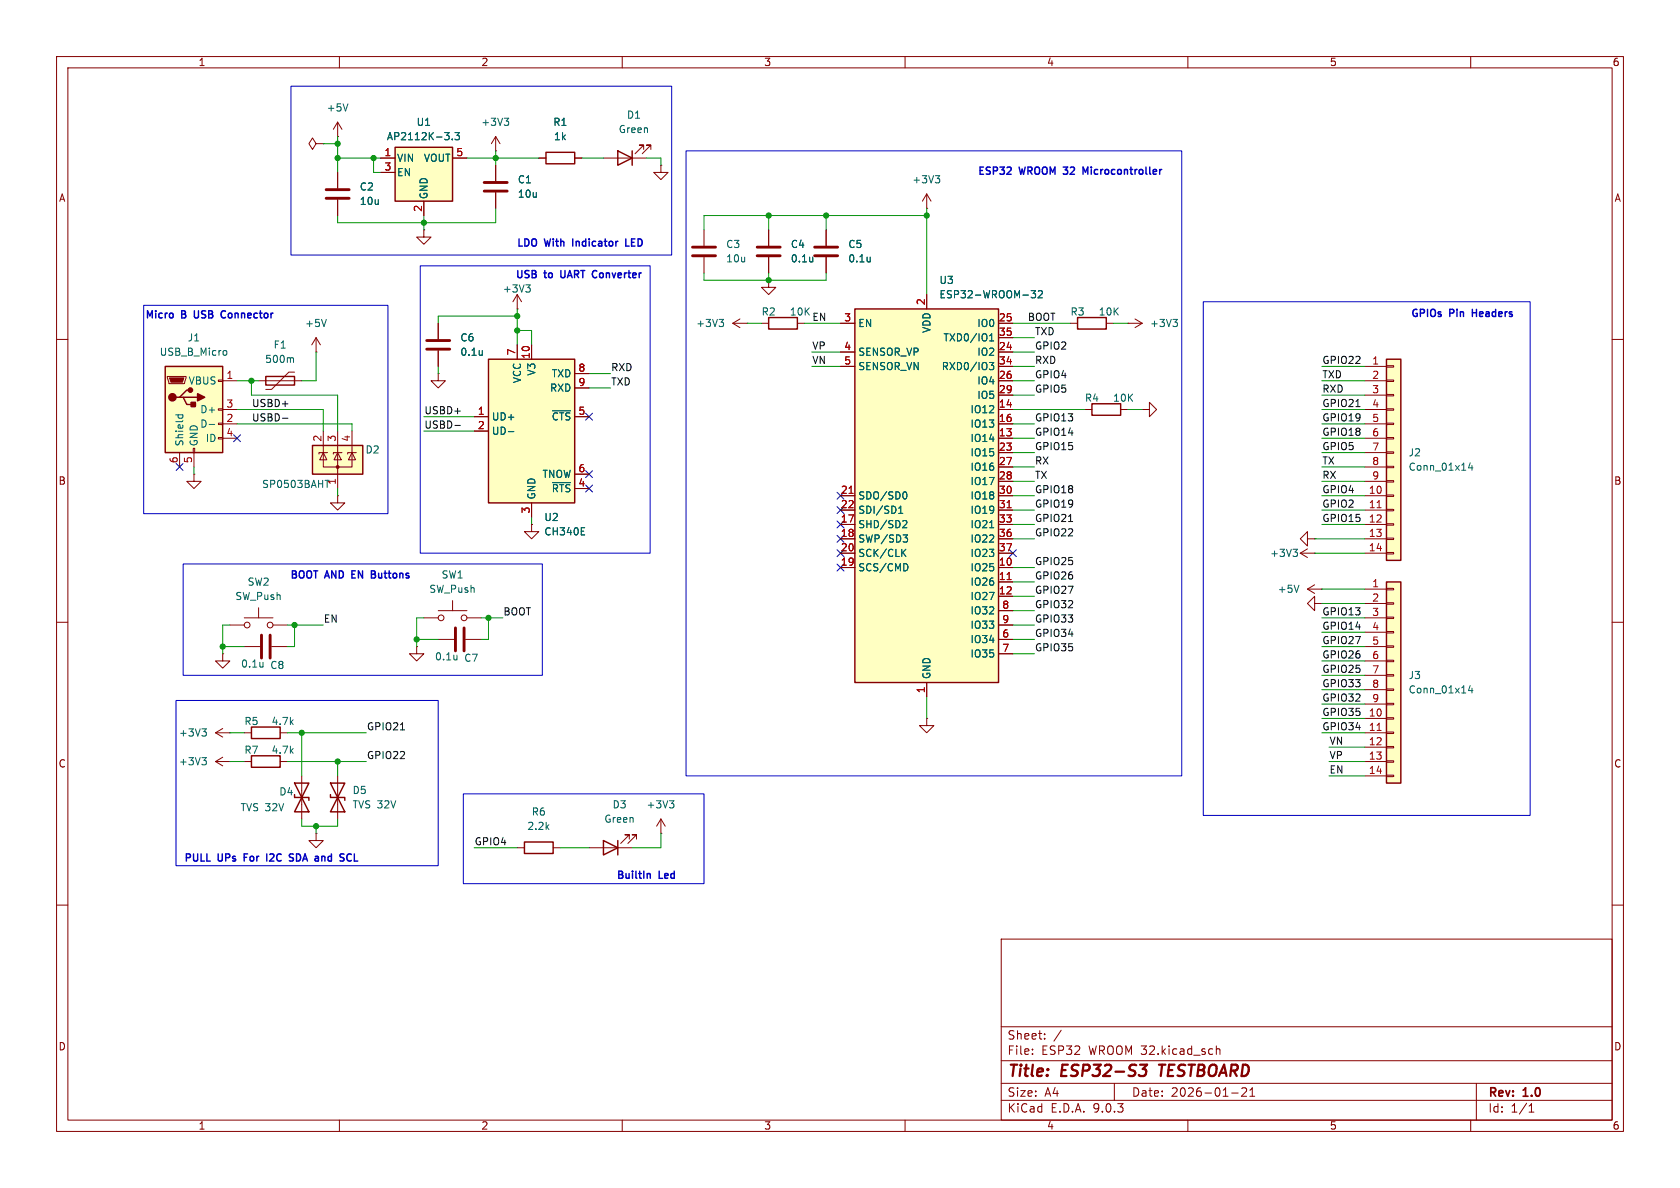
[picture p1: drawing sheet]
<svg xmlns="http://www.w3.org/2000/svg" width="297mm" height="210mm" viewBox="0 0 297 210" stroke-linecap="round" stroke-linejoin="round" font-family="sans-serif">
<g fill="none" stroke="#840000" stroke-width=".18">
<path d="M10 10h277v190h-277zM12 12h273v186h-273zM60 10v2M110 10v2M160 10v2M210 10v2M260 10v2M77.5 57.2v2.7M199.4 57.2h.1M199.4 57.2h2.5M200.7 56.4l1.2 .8M201.9 57.2l-1.2 .7"/>
<path d="M10 60h2M77.5 62v2.8M285 60h2M94 92.7v1.3h1.2l-1.2 1.3-1.3-1.3h1.3M94 92.7h.1M10 110h2M285 110h2M10 160h2M177 166h108v32h-108zM285 160h2M60 198v2M110 198v2"/>
<path d="M160 198v2M177 194.5h108M177 191.5h108M177 187.5h108M177 181.5h108M182.5 186.3v.1M182.5 185.5v.1M184.7 183.6v.1M184.7 182.8v.1M187.6 182.1l-1.3 2M197 191.5v3M210 198v2"/>
<path d="M215 184.9v1.5M215 185.5l.2-.1 .4 .1 .1 .9M217.7 193.2h1.2M219.5 192.4l.6-.1 .2 .1 .1 .3-.9 1.1h.9M221 193.8h.8M221 192.7l.4-.4v1.5M260 198v2M261 191.5v6.5M270.3 196.6h.9M270.3 195.5l.4-.4v1.5"/>
</g>
<path d="M201.6 188.2h1.2l-.8 .8h.3l.3 .2v.6l-.4 .4h-.6M204.9 188.2h1.1M205.5 188.2l-.3 2" fill="none" stroke="#840000" stroke-width=".4"/>
<path d="M207.4 56.5h.7l-.4 .4M207.9 56.9l.2 .3v.3l-.2 .2M85.3 62v.8M85.3 62.7h-.1" fill="none" stroke="#006464" stroke-width=".18"/>
<path d="M75.4 60.2h4.1M75.4 61.7h4.1" fill="none" stroke="#840000" stroke-width=".51"/>
<path d="M86.4 63.5h15.2v25.4h-15.2z" fill="#ffffc2"/>
<path d="M86.4 63.5h15.2v25.4h-15.2z" fill="none" stroke="#840000" stroke-width=".25"/>
<path d="M83.8 73.7h2.6M83.8 76.2h2.6M91.4 61v2.5M94 61v2.5M101.6 73.7h2.5M101.6 66h2.5M101.6 68.6h2.5M94 88.9v2.5M101.6 83.8h2.5M101.6 86.4h2.5" fill="none" stroke="#840000" stroke-width=".18"/>
<path d="M89.9 76.3h.9M97.7 72.6h3.2M97.7 85.3h3.2M102.8 94.6h.6M102.8 93.3h.6" fill="none" stroke="#006464" stroke-width=".18"/>
<path d="M69.8 26h10.2v9.6h-10.2z" fill="#ffffc2"/>
<path d="M69.8 26h10.2v9.6h-10.2z" fill="none" stroke="#840000" stroke-width=".25"/>
<path d="M67.3 27.9h2.5M67.3 30.5h2.5M74.9 35.6v2.5M80 27.9h2.5" fill="none" stroke="#840000" stroke-width=".18"/>
<path d="M78.6 23.4h.8l-.4 .5M79.3 24v.6M79.9 24.6v.1M80.4 23.4h.8l-.4 .5 .4 .1v.6l-.2 .1-.6-.1" fill="none" stroke="#006464" stroke-width=".18"/>
<path d="M245.1 63.5h2.5v35.6h-2.5z" fill="#ffffc2"/>
<path d="M109.2 26.7l2.6 1.2-2.6 1.3zM111.8 26.7v2.5M245.1 63.5h2.5v35.6h-2.5z" fill="none" stroke="#840000" stroke-width=".25"/>
<g fill="none" stroke="#840000" stroke-width=".18">
<path d="M87.6 26.7h.1M87.6 24.1l-.7 1.3M87.6 24.1l.8 1.3M87.6 24.1v2.6M106.7 27.9h7.6M113.8 26.4v-.7h-.8h.8l-1.5 1.5M115.1 26.4v-.7h-.8h.8l-1.6 1.5M241.3 64.8h3.8M241.3 67.3h3.8M241.3 69.9h3.8M241.3 72.4h3.8M241.3 74.9h3.8"/>
<path d="M241.3 77.5h3.8M245.1 64.6h1.3v.3h-1.3zM245.1 67.2h1.3v.2h-1.3zM245.1 69.7h1.3v.3h-1.3zM245.1 72.3h1.3v.2h-1.3zM245.1 74.8h1.3v.3h-1.3zM245.1 77.3h1.3v.3h-1.3zM245.1 79.9h1.3v.2h-1.3zM229.9 97.8h2.5M229.9 97.8l1.2 .8M231.1 97l-1.2 .8M232.4 97.8h.1"/>
<path d="M241.3 80h3.8M241.3 82.6h3.8M241.3 85.1h3.8M241.3 87.6h3.8M241.3 90.2h3.8M241.3 92.7h3.8M241.3 95.3h3.8M241.3 97.8h3.8M245.1 82.4h1.3v.3h-1.3zM245.1 85h1.3v.2h-1.3zM245.1 87.5h1.3v.3h-1.3zM245.1 90h1.3v.3h-1.3z"/>
<path d="M245.1 92.6h1.3v.2h-1.3zM245.1 95.1h1.3v.3h-1.3zM245.1 97.7h1.3v.2h-1.3zM231.1 104.1l1.3 .8M231.1 104.1h2.6M232.4 103.4l-1.3 .7M233.7 104.1h.1"/>
</g>
<path d="M243.4 89.8h.8" fill="none" stroke="#a90000" stroke-width=".18"/>
<path d="M89.1 20.9h.8l-.4 .5M89.7 21.4l.2 .2v.3l-.2 .3M228.6 97.1h.8l-.4 .5M229.1 97.6l.3 .2v.3l-.3 .3M259.9 81.8l-.3 .9h.8M260.2 82.3v.8M229.6 103.4l-.4 1.3" fill="none" stroke="#006464" stroke-width=".18"/>
<path d="M151.1 54.6h25.4v66.1h-25.4z" fill="#ffffc2"/>
<path d="M151.1 54.6h25.4v66.1h-25.4zM190.5 56.1h5.1v2.1h-5.1zM193 71.4h5.1v2h-5.1z" fill="none" stroke="#840000" stroke-width=".25"/>
<g fill="none" stroke="#840000" stroke-width=".18">
<path d="M59.7 24.1h.1M59.7 21.6v2.5M59.7 30.5v2.8M59.7 35.3v2.8M59.7 21.6l-.8 1.3M59.7 21.6l.8 1.3M124.5 40.6v2.8M124.5 45.5v2.8M148.6 57.2h2.5M163.8 52.1v2.5M176.5 57.2h2.6M176.5 59.7h2.6"/>
<path d="M189.2 57.2h1.3M195.6 57.2h1.2M148.6 62.2h2.5M148.6 64.8h2.5M176.5 62.2h2.6M176.5 64.8h2.6M176.5 67.3h2.6M176.5 69.9h2.6M176.5 72.4h2.6M176.5 74.9h2.6M176.5 77.5h2.6M191.8 72.4h1.2"/>
<path d="M198.1 72.4h1.3M201.9 72.4h1.3v-1.3l1.3 1.3-1.3 1.3v-1.3M201.9 72.4h.1M148.6 87.6h2.5M148.6 90.2h2.5M148.6 92.7h2.5M148.6 95.3h2.5M148.6 97.8h2.5M176.5 87.6h2.6M176.5 90.2h2.6M176.5 92.7h2.6M176.5 95.3h2.6"/>
<path d="M176.5 97.8h2.6M176.5 80h2.6M176.5 82.6h2.6M176.5 85.1h2.6M231.1 95.3v-1.3l-1.2 1.3 1.2 1.2v-1.2h1.3M232.4 95.3h.1M148.6 100.3h2.5M176.5 100.3h2.6M176.5 102.9h2.6M176.5 105.4h2.6M176.5 108h2.6M176.5 110.5h2.6"/>
<path d="M176.5 113h2.6M176.5 115.6h2.6M232.4 106.7v-1.3l-1.3 1.3 1.3 1.3v-1.3h1.3M233.7 106.7h.1M163.8 127v1.3h1.3l-1.3 1.2-1.2-1.2h1.2M163.8 127h.1M163.8 120.7v2.5"/>
</g>
<g fill="none" stroke="#006464" stroke-width=".18">
<path d="M61.5 18.4l-.4 1.2M175 59.4l.3-.4v1.3M182.3 51.4h.8l-.4 .5 .3 .1v.5l-.2 .1-.5-.1M183.6 51.5l.4-.1 .3 .3-.8 .9h.8M174.9 64.1h.8l-.4 .5 .3 .1v.5l-.2 .1h-.4M175 60.3h.7M158.9 90.7h.7M158.9 89.8l.3-.3v1.2M159.6 97.6l.5 .8M159.7 94.6h.7l-.4 .4 .4 .2v.4l-.2 .2h-.4M159.8 92l.4 .1 .1 .3-.8 .9h.8M159.9 86.9a.68 .68 0 0 1 .4 .7 .68 .68 0 0 1-.4 .6"/>
<path d="M160.1 97.1l-.7 .7M160.3 99.7l.2 .5-.2 .6M175 93.3h.7"/>
</g>
<path d="M150.1 87.2h.7M178 89.8h.8M178 102.5h.8" fill="none" stroke="#a90000" stroke-width=".18"/>
<path d="M57.7 33.5h4M57.7 35.1h4M122.4 43.7h4.1M122.4 45.2h4.1" fill="none" stroke="#840000" stroke-width=".51"/>
<path d="M245.1 102.9h2.5v35.5h-2.5z" fill="#ffffc2"/>
<path d="M96.5 26.9h5.1v2.1h-5.1zM135.9 56.1h5.1v2.1h-5.1zM245.1 102.9h2.5v35.5h-2.5zM44.4 128.5h5.1v2.1h-5.1zM44.4 133.6h5.1v2h-5.1zM52.1 138.4h2.5l-1.3 2.6zM58.4 138.4h2.6l-1.3 2.6zM52.1 140.5v.5h2.5v.5M53.3 141l1.3 2.5h-2.5zM58.4 140.5v.5h2.6v.5M59.7 141l1.3 2.5h-2.6z" fill="none" stroke="#840000" stroke-width=".25"/>
<g fill="none" stroke="#840000" stroke-width=".18">
<path d="M55.9 25.4l-.7-1-.6 1 .6 1 .7-1h1.2M57.1 25.4h.1M87.6 29.2v2.8M87.6 34v2.8M95.2 27.9h1.3M101.6 27.9h1.3M116.8 29.2v1.3h1.3l-1.3 1.3-1.2-1.3h1.2M116.8 29.2h.1M163.8 36.8h.1M163.8 34.3l-.7 1.3M163.8 34.3l.8 1.3M163.8 34.3v2.5"/>
<path d="M55.9 59.7l-.8 1.3M55.9 59.7l.7 1.3M55.9 59.7v2.5M129.5 57.2h2.6M129.5 57.2l1.3 .7M130.8 56.4l-1.3 .8M132.1 57.2h.1M134.6 57.2h1.3M135.9 49.5v1.3h1.3l-1.3 1.3-1.3-1.3h1.3M135.9 49.5h.1M135.9 40.6v2.8M135.9 45.5v2.8"/>
<path d="M141 57.2h1.2M146 40.6v2.8M146 45.5v2.8M55.9 62.2h.1M39.4 115.6v1.2h1.2l-1.2 1.3-1.3-1.3h1.3M39.4 115.6h.1M40.6 110.5h2.6M43.2 109.2h5.1M43.2 114.3h2.8M45.7 107.4v1.8M48 114.3h2.8M48.3 110.5h2.5"/>
<path d="M73.7 114.3v1.3h1.2l-1.2 1.2-1.3-1.2h1.3M73.7 114.3h.1M74.9 109.2h2.6M77.5 108h5M77.5 113h2.8M80 106.2v1.8M82.3 113h2.8M82.5 109.2h2.6M241.3 104.1h3.8M241.3 106.7h3.8M241.3 109.2h3.8M241.3 111.8h3.8"/>
<path d="M241.3 114.3h3.8M241.3 116.8h3.8M241.3 119.4h3.8M245.1 104h1.3v.3h-1.3zM245.1 106.6h1.3v.2h-1.3zM245.1 109.1h1.3v.2h-1.3zM245.1 111.6h1.3v.3h-1.3zM245.1 114.2h1.3v.2h-1.3zM245.1 116.7h1.3v.3h-1.3zM245.1 119.3h1.3v.2h-1.3zM38.1 129.5h2.5M38.1 134.6h2.5"/>
<path d="M38.1 134.6l1.3 .8M38.1 129.5l1.3 .8M39.4 133.9l-1.3 .7M39.4 128.8l-1.3 .7M40.6 134.6h.1M40.6 129.5h.1M43.2 129.5h1.2M43.2 134.6h1.2M49.5 129.5h1.3M49.5 134.6h1.3M53.3 137.2v7.6M59.7 137.2v7.6"/>
<path d="M241.3 121.9h3.8M241.3 124.5h3.8M241.3 127h3.8M241.3 129.5h3.8M241.3 132.1h3.8M241.3 134.6h3.8M241.3 137.2h3.8M245.1 121.8h1.3v.2h-1.3zM245.1 124.3h1.3v.3h-1.3zM245.1 126.9h1.3v.2h-1.3zM245.1 129.4h1.3v.3h-1.3zM245.1 132h1.3v.2h-1.3z"/>
<path d="M245.1 134.5h1.3v.2h-1.3zM245.1 137h1.3v.3h-1.3zM55.9 147.3v1.3h1.2l-1.2 1.3-1.3-1.3h1.3M55.9 147.3h.1"/>
<circle cx="43.7" cy="110.5" r=".51"/>
<circle cx="47.8" cy="110.5" r=".51"/>
<circle cx="78" cy="109.2" r=".51"/>
<circle cx="82" cy="109.2" r=".51"/>
</g>
<path d="M243.4 129.1h.8" fill="none" stroke="#a90000" stroke-width=".18"/>
<g fill="none" stroke="#006464" stroke-width=".18">
<path d="M165.3 31.1h.8l-.4 .4M165.9 31.5l.2 .3v.3l-.2 .2M57.7 56.5l-.4 1.2M127.1 56.5h.8l-.4 .4M127.7 56.9l.2 .3v.3l-.2 .2M143.7 45.5v.8M143.7 46.2h-.1M153.8 45.5v.8M153.8 46.2h.1M46.5 117.1v.8M46.5 117.8l-.1 .1M80.8 115.8v.9"/>
<path d="M80.8 116.5l-.1 .1M35.7 133.9h.8l-.4 .5M35.7 128.8h.8l-.4 .5M36.2 134.4l.3 .3v.3l-.3 .2M36.2 129.3l.3 .3v.3l-.3 .2M259.9 121.2l-.3 .9h.8M260.2 121.7v.8"/>
</g>
<path d="M85.6 32.3h4.1M85.6 33.8h4.1M133.9 43.7h4M133.9 45.2h4M144 43.7h4.1M144 45.2h4.1M46.2 112.3v4M47.8 112.3v4M80.5 111v4.1M82 111v4.1" fill="none" stroke="#840000" stroke-width=".51"/>
<path d="M29.2 64.8h10.2v15.2h-10.2z" fill="#ffffc2"/>
<path d="M29.2 64.8h10.2v15.2h-10.2zM31.7 70.2h.7l.6 1.3h1.3M32.4 70.2h2.5M33.7 69h-.7l-1.3 1.2h-.6M47 66.5h5.1v1.6h-5.1z" fill="none" stroke="#840000" stroke-width=".25"/>
<g fill="none" stroke="#840000" stroke-width=".18">
<path d="M74.9 40.6v1.3h1.3l-1.3 1.3-1.2-1.3h1.2M74.9 40.6h.1M29.6 66.5h3.3v.3l-.3 1h-2.8zM34.2 79.2h.2v.8h-.2zM38.6 67.2h.8v.2h-.8zM38.6 72.3h.8v.2h-.8zM38.6 74.8h.8v.3h-.8zM38.6 77.3h.8v.3h-.8zM39.4 67.3h2.5M39.4 72.4h2.5M39.4 74.9h2.5M39.4 77.5h2.5"/>
<path d="M45.7 67.3h7.6M52.1 65.8h-1l-3.1 3h-1M31.7 80v2.6M34.3 83.8v1.3h1.3l-1.3 1.3-1.3-1.3h1.3M34.3 83.8h.1M34.3 80v2.6M59.7 87.6v1.3h1.3l-1.3 1.3-1.3-1.3h1.3M59.7 87.6h.1"/>
</g>
<path d="M30 66.8h2.5l-.2 .8h-2.1z" fill="#840000" stroke="#840000" stroke-width=".18"/>
<g fill="#840000" stroke="#840000" stroke-width=".25">
<path d="M33.8 71.1h.7v.8h-.7z"/>
<path d="M34.9 69.6l1.3 .6-1.3 .7z"/>
<circle cx="30.5" cy="70.2" r=".63"/>
<circle cx="33.7" cy="69" r=".38"/>
</g>
<path d="M31.1 73.3h1.2M31.5 73.3v.4M32.3 73.3v.4M37 75h1M39.7 62h.3l.1 .2-.1 .5-.3 .1M51.5 63.2l.4 .2v.7" fill="none" stroke="#006464" stroke-width=".18"/>
<path d="M55.2 78.7h8.9v5.1h-8.9z" fill="#ffffc2"/>
<path d="M55.2 78.7h8.9v5.1h-8.9zM92.7 148.8h5.1v2.1h-5.1zM106.7 148.6l2.5 1.3-2.5 1.2zM109.2 148.6v2.5" fill="none" stroke="#840000" stroke-width=".25"/>
<g fill="none" stroke="#840000" stroke-width=".18">
<path d="M59.7 30.5v2.8M59.7 35.3v2.8M67.3 27.9h2.5M67.3 30.5h2.5M74.9 35.6v2.5M80 27.9h2.5M87.6 29.2v2.8M87.6 34v2.8M95.2 27.9h1.3M101.6 27.9h1.3M77.5 57.2v2.7M91.4 54.6h.1"/>
<path d="M91.4 52.1l-.7 1.2M91.4 52.1l.8 1.2M91.4 52.1v2.5M135.9 40.6v2.8M135.9 45.5v2.8M146 40.6v2.8M146 45.5v2.8M148.6 57.2h2.5M163.8 52.1v2.5M176.5 57.2h2.6M176.5 59.7h2.6M57.1 76.2v3.8"/>
<path d="M59.7 76.2v10.2M62.2 76.2v3.8M77.5 66v1.3h1.2l-1.2 1.3-1.3-1.3h1.3M77.5 66h.1M77.5 62v2.8M83.8 73.7h2.6M83.8 76.2h2.6M91.4 61v2.5M94 61v2.5M101.6 73.7h2.5M101.6 66h2.5M101.6 68.6h2.5"/>
<path d="M148.6 62.2h2.5M148.6 64.8h2.5M176.5 62.2h2.6M176.5 64.8h2.6M176.5 67.3h2.6M176.5 69.9h2.6M176.5 72.4h2.6M176.5 74.9h2.6M176.5 77.5h2.6M57.1 80v2.6h5.1v-2.6M57.1 80l.7 1.3h-1.3zM57.9 80h-1.5v.3"/>
<path d="M59.7 80l.6 1.3h-1.2zM60.5 80h-1.6v.3M62.2 80l.7 1.3h-1.3zM63 80h-1.5v.3M94 92.7h.1M94 88.9v2.5M101.6 83.8h2.5M101.6 86.4h2.5M148.6 87.6h2.5M148.6 90.2h2.5M148.6 92.7h2.5M148.6 95.3h2.5"/>
<path d="M148.6 97.8h2.5M176.5 80h2.6M176.5 87.6h2.6M176.5 90.2h2.6M176.5 92.7h2.6M176.5 95.3h2.6M176.5 97.8h2.6M176.5 82.6h2.6M176.5 85.1h2.6M148.6 100.3h2.5M176.5 100.3h2.6M176.5 102.9h2.6"/>
<path d="M176.5 105.4h2.6M176.5 108h2.6M176.5 110.5h2.6M176.5 113h2.6M176.5 115.6h2.6M163.8 120.7v2.5M91.4 149.9h1.3M97.8 149.9h1.3M104.1 149.9h7.7M111.3 148.3v-.7h-.8h.8l-1.6 1.5M112.5 148.3v-.7h-.7h.7l-1.5 1.5M116.8 147.3h.1"/>
<path d="M116.8 144.8l-.7 1.3M116.8 144.8l.8 1.3M116.8 144.8v2.5"/>
</g>
<circle cx="59.7" cy="82.5" r=".25" fill="#840000" stroke="#840000" stroke-width=".18"/>
<g fill="none" stroke="#006464" stroke-width=".18">
<path d="M78.6 23.4h.8l-.4 .5M79.3 24v.6M79.9 24.6v.1M80.4 23.4h.8l-.4 .5 .4 .1v.6l-.2 .1-.6-.1M93 50.4h.7l-.4 .4M93.5 50.8l.2 .3v.3l-.2 .2M143.7 45.5v.8M143.7 46.2h-.1M153.8 45.5v.8M153.8 46.2h.1M175 59.4l.3-.4v1.3M182.3 51.4h.8l-.4 .5 .3 .1v.5l-.2 .1-.5-.1"/>
<path d="M183.6 51.5l.4-.1 .3 .3-.8 .9h.8M85.3 62v.8M85.3 62.7h-.1M89.9 76.3h.9M97.7 72.6h3.2M174.9 64.1h.8l-.4 .5 .3 .1v.5l-.2 .1h-.4M175 60.3h.7M57.5 84.9h.7M97.7 85.3h3.2M102.8 93.3h.6M102.8 94.6h.6M158.9 90.7h.7"/>
<path d="M158.9 89.8l.3-.3v1.2M159.6 97.6l.5 .8M159.7 94.6h.7l-.4 .4 .4 .2v.4l-.2 .2h-.4M159.8 92l.4 .1 .1 .3-.8 .9h.8M159.9 86.9a.68 .68 0 0 1 .4 .7 .68 .68 0 0 1-.4 .6M160.1 97.1l-.7 .7M160.3 99.7l.2 .5-.2 .6M175 93.3h.7M118.4 141.5h.7l-.4 .5M118.9 142l.2 .3v.3l-.2 .2"/>
</g>
<path d="M49.9 73.9h1M80.4 75.2h1M239.7 71.9h.7M188.9 92.2h.7M70.8 129h.7" fill="none" stroke="#0f0f0f" stroke-width=".18"/>
<g fill="none" stroke="#009600" stroke-width=".18">
<path d="M57.1 25.4h2.6M59.7 27.9h7.6M59.7 24.1v6.4M66 27.9v2.6h1.3M74.9 38.1v2.5M82.5 27.9h12.7M87.6 36.8v2.6h-27.9v-1.3M87.6 26.7v2.5M102.9 27.9h3.8M114.3 27.9h2.5v1.3M135.9 38.1v2.5M146 38.1v2.5"/>
<path d="M163.8 38.1h-39.3v2.5M163.8 36.8v15.3M91.4 55.9h-13.9v1.3M91.4 54.6v6.4M91.4 58.4h2.6v2.6M124.5 48.3v1.2h21.5v-1.2M132.1 57.2h2.5M135.9 48.3v1.2M142.2 57.2h6.4M179.1 57.2h10.1M179.1 59.7h3.8M196.8 57.2h2.6"/>
<path d="M41.9 72.4h15.2v3.8M41.9 74.9h20.3v1.3M41.9 67.3h3.8M44.4 67.3v2.6h15.3v6.3M55.9 62.2v5.1h-2.6M74.9 73.7h8.9M74.9 76.2h8.9M77.5 64.8v1.2M104.1 68.6h3.8M104.1 66h3.8M143.5 62.2h5.1M143.5 64.8h5.1"/>
<path d="M179.1 72.4h12.7M179.1 62.2h3.8M179.1 64.8h3.8M179.1 69.9h3.8M179.1 74.9h3.8M179.1 67.3h3.8M179.1 77.5h3.8M199.4 72.4h2.5M233.7 72.4h7.6M233.7 64.8h7.6M233.7 69.9h7.6M233.7 74.9h7.6"/>
<path d="M233.7 67.3h7.6M233.7 77.5h7.6M34.3 82.6v1.2M59.7 86.4v1.2M94 91.4v1.3M179.1 85.1h3.8M179.1 95.3h3.8M179.1 92.7h3.8M179.1 90.2h3.8M179.1 82.6h3.8M179.1 87.6h3.8M179.1 80h3.8"/>
<path d="M232.4 95.3h8.9M232.4 97.8h8.9M233.7 85.1h7.6M233.7 92.7h7.6M233.7 90.2h7.6M233.7 82.6h7.6M233.7 87.6h7.6M233.7 80h7.6M39.4 114.3h3.8M40.6 110.5h-1.2v5.1M50.8 110.5h6.3M52.1 110.5v3.8h-1.3"/>
<path d="M73.7 113h3.8M74.9 109.2h-1.2v5.1M85.1 109.2h3.8M86.4 109.2v3.8h-1.3M179.1 108h3.8M179.1 100.3h3.8M179.1 105.4h3.8M179.1 102.9h3.8M179.1 110.5h3.8M179.1 113h3.8M179.1 115.6h3.8M233.7 106.7h7.6"/>
<path d="M233.7 109.2h7.6M233.7 104.1h7.6M233.7 119.4h7.6M233.7 114.3h7.6M233.7 111.8h7.6M233.7 116.8h7.6M40.6 129.5h2.6M40.6 134.6h2.6M50.8 129.5h14M50.8 134.6h14M53.3 129.5v7.7M59.7 134.6v2.6"/>
<path d="M163.8 123.2v3.8M233.7 129.5h7.6M233.7 124.5h7.6M233.7 121.9h7.6M233.7 127h7.6M234.9 137.2h6.4M234.9 132.1h6.4M234.9 134.6h6.4M53.3 144.8v1.3h6.4v-1.3M55.9 146.1v1.2M83.8 149.9h7.6M99.1 149.9h5"/>
<path d="M116.8 147.3v2.6h-5"/>
</g>
<g fill="none" stroke="#000084" stroke-width=".18">
<path d="M41.3 76.9l1.2 1.2M42.5 76.9l-1.2 1.2M103.5 73.1l1.2 1.2M104.7 73.1l-1.2 1.2M31.1 81.9l1.3 1.3M32.4 81.9l-1.3 1.3M103.5 83.2l1.2 1.2M103.5 85.8l1.2 1.2M104.7 83.2l-1.2 1.2M104.7 85.8l-1.2 1.2M148 97.2l1.2 1.2M148 92.1l1.2 1.2"/>
<path d="M148 89.6l1.2 1.2M148 94.6l1.2 1.3M148 99.7l1.2 1.2M148 87l1.2 1.2M149.2 97.2l-1.2 1.2M149.2 92.1l-1.2 1.2M149.2 89.6l-1.2 1.2M149.2 94.6l-1.2 1.3M149.2 99.7l-1.2 1.2M149.2 87l-1.2 1.2M178.5 97.2l1.2 1.2M179.7 97.2l-1.2 1.2"/>
</g>
<g fill="none" stroke="#0000c2" stroke-width=".25">
<path d="M178 30.8h.8M178.7 29.7v.4M192.3 29.5l-.4 .9-.4-.9v1.3M39.1 55.7l.1 .3 .4 .2M39.6 54.9l-.4 .2-.1 .4M110.6 42.2v1.3h.6M65.7 101.5h.4M66.1 101.5l.2 .1M66.2 101l-.5-.1v1.3h.4M66.2 101.5h-.1M47.2 150.9v1.3M51.4 151.6l.4 .1 .1 .3-.3 .2h-.3"/>
<path d="M51.4 150.9l.5 .1M57.3 151.4h-.3M61.4 151.9l.3 .3 .4-.1M62.1 151.1l-.4-.2-.3 .3M114.8 154.4l.2 .2v.7"/>
</g>
<path d="M51.4 15.2h67.3v29.9h-67.3zM121.3 26.7h87.6v110.5h-87.6zM25.4 54h43.2v36.8h-43.2zM74.3 47h40.6v50.8h-40.6zM212.7 53.3h57.8v90.8h-57.8zM32.4 99.7h63.5v19.7h-63.5zM31.1 123.8h46.4v29.2h-46.4zM81.9 140.3h42.6v15.9h-42.6z" fill="none" stroke="#0000c2" stroke-width=".18"/>
<path d="M150.1 87.2h.7M178 89.8h.8M178 102.5h.8" fill="none" stroke="#a90000" stroke-width=".18"/>
<g fill="#009600" stroke="#009600" stroke-width=".18">
<circle cx="146" cy="38.1" r=".46"/>
<circle cx="135.9" cy="38.1" r=".46"/>
<circle cx="163.8" cy="38.1" r=".46"/>
<circle cx="135.9" cy="49.5" r=".46"/>
<circle cx="59.7" cy="25.4" r=".46"/>
<circle cx="66" cy="27.9" r=".46"/>
<circle cx="59.7" cy="27.9" r=".46"/>
<circle cx="87.6" cy="27.9" r=".46"/>
<circle cx="39.4" cy="114.3" r=".46"/>
<circle cx="59.7" cy="134.6" r=".46"/>
<circle cx="52.1" cy="110.5" r=".46"/>
<circle cx="74.9" cy="39.4" r=".46"/>
<circle cx="44.4" cy="67.3" r=".46"/>
<circle cx="91.4" cy="55.9" r=".46"/>
<circle cx="91.4" cy="58.4" r=".46"/>
<circle cx="73.7" cy="113" r=".46"/>
<circle cx="53.3" cy="129.5" r=".46"/>
<circle cx="86.4" cy="109.2" r=".46"/>
<circle cx="55.9" cy="146.1" r=".46"/>
</g>
<g font-size="2.8" fill="#840000">
<text x="178" y="190.9">Title:</text>
<text x="187.7" y="190.9">ESP32-S3</text>
<text x="205.8" y="190.9">TESTBOARD</text>
</g>
<g font-size="2.1" fill="#840000">
<text x="178" y="184">Sheet:</text>
<text x="178" y="186.7">File:</text>
<text x="184.1" y="186.7">ESP32</text>
<text x="192.5" y="186.7">WROOM 32.kicad_sch</text>
<text x="178" y="196.9">KiCad</text>
<text x="178" y="194.1">Size:</text>
<text x="184.7" y="194.1">A4</text>
<text x="185.7" y="196.9">E.D.A.</text>
<text x="193.3" y="196.9">9.0.3</text>
<text x="200" y="194.1">Date:</text>
<text x="207" y="194.1">2026-01-21</text>
<text x="263" y="194.3">Rev:</text>
<text x="263" y="196.9">Id:</text>
<text x="267.1" y="196.9">1/1</text>
<text x="269.4" y="194.3">1.0</text>
</g>
<g font-size="1.8" fill="#840000">
<text x="35" y="11.9">1</text>
<text x="85" y="11.9">2</text>
<text x="135" y="11.9">3</text>
<text x="185" y="11.9">4</text>
<text x="235" y="11.9">5</text>
<text x="285" y="11.9">6</text>
<text x="10.3" y="35.9">A</text>
<text x="285.3" y="35.9">A</text>
<text x="10.3" y="85.9">B</text>
<text x="285.3" y="85.9">B</text>
<text x="10.3" y="135.9">C</text>
<text x="285.3" y="135.9">C</text>
<text x="10.3" y="185.9">D</text>
<text x="285.3" y="185.9">D</text>
<text x="35" y="199.9">1</text>
<text x="85" y="199.9">2</text>
<text x="135" y="199.9">3</text>
<text x="185" y="199.9">4</text>
<text x="235" y="199.9">5</text>
<text x="285" y="199.9">6</text>
</g>
<g font-size="1.8" fill="#006464">
<text x="57.7" y="19.9">+5V</text>
<text x="73.6" y="22.5">U1</text>
<text x="85" y="22.5">+3V3</text>
<text x="97.7" y="22.5">R1</text>
<text x="109.3" y="23.7">Green</text>
<text x="110.7" y="21.2">D1</text>
<text x="68.3" y="25">AP2112K-3.3</text>
<text x="70.1" y="28.8">VIN</text>
<text x="74.8" y="28.8">VOUT</text>
<text x="97.8" y="25">1k</text>
<text x="63.5" y="33.9">C2</text>
<text x="70.1" y="31.3">EN</text>
<text x="75.8" y="35.3" transform="rotate(-90 75.8 35.3)">GND</text>
<text x="91.4" y="32.6">C1</text>
<text x="91.4" y="35.2">10u</text>
<text x="161.2" y="32.6">+3V3</text>
<text x="63.5" y="36.4">10u</text>
<text x="128.3" y="44">C3</text>
<text x="128.3" y="46.6">10u</text>
<text x="139.7" y="44">C4</text>
<text x="139.7" y="46.6">0.1u</text>
<text x="149.9" y="44">C5</text>
<text x="149.9" y="46.6">0.1u</text>
<text x="88.8" y="51.9">+3V3</text>
<text x="166" y="52.9">ESP32-WROOM-32</text>
<text x="166" y="50.4">U3</text>
<text x="53.8" y="58">+5V</text>
<text x="123" y="58">+3V3</text>
<text x="134.5" y="56">R2</text>
<text x="139.5" y="56">10K</text>
<text x="151.6" y="58">EN</text>
<text x="164.7" y="58.9" transform="rotate(-90 164.7 58.9)">VDD</text>
<text x="172.7" y="58">IO0</text>
<text x="189.2" y="56">R3</text>
<text x="194.1" y="56">10K</text>
<text x="203.2" y="58">+3V3</text>
<text x="28.1" y="63.1">USB_B_Micro</text>
<text x="33.1" y="60.6">J1</text>
<text x="46.8" y="64.4">500m</text>
<text x="48.3" y="61.8">F1</text>
<text x="81.3" y="60.6">C6</text>
<text x="81.3" y="63.1">0.1u</text>
<text x="151.6" y="63.1">SENSOR_VP</text>
<text x="151.6" y="65.6">SENSOR_VN</text>
<text x="166.4" y="65.6">RXD0/IO3</text>
<text x="166.7" y="60.6">TXD0/IO1</text>
<text x="172.7" y="63.1">IO2</text>
<text x="33.3" y="68.2">VBUS</text>
<text x="92.3" y="67.8" transform="rotate(-90 92.3 67.8)">VCC</text>
<text x="94.8" y="66.5" transform="rotate(-90 94.8 66.5)">V3</text>
<text x="97.1" y="69.4">RXD</text>
<text x="97.4" y="66.9">TXD</text>
<text x="172.7" y="68.2">IO4</text>
<text x="172.7" y="70.7">IO5</text>
<text x="191.7" y="71.2">R4</text>
<text x="196.7" y="71.2">10K</text>
<text x="35.3" y="73.3">D+</text>
<text x="35.3" y="75.8">D-</text>
<text x="86.9" y="74.5">UD+</text>
<text x="86.9" y="77.1">UD-</text>
<text x="97.4" y="74.5">~{CTS}</text>
<text x="171.5" y="73.3">IO12</text>
<text x="171.5" y="75.8">IO13</text>
<text x="32.6" y="79" transform="rotate(-90 32.6 79)">Shield</text>
<text x="35.2" y="79" transform="rotate(-90 35.2 79)">GND</text>
<text x="36.3" y="78.3">ID</text>
<text x="64.5" y="80.4">D2</text>
<text x="171.5" y="78.3">IO14</text>
<text x="171.5" y="80.9">IO15</text>
<text x="171.5" y="83.4">IO16</text>
<text x="248.9" y="80.9">J2</text>
<text x="248.9" y="83.4">Conn_01x14</text>
<text x="46.2" y="86.5">SP0503BAHT</text>
<text x="59.4" y="85.8" transform="rotate(-90 59.4 85.8)">1</text>
<text x="94.8" y="88.4" transform="rotate(-90 94.8 88.4)">GND</text>
<text x="95.8" y="84.7">TNOW</text>
<text x="97.4" y="87.2">~{RTS}</text>
<text x="151.6" y="88.5">SDO/SD0</text>
<text x="171.5" y="86">IO17</text>
<text x="171.5" y="88.5">IO18</text>
<text x="96.1" y="92.3">U2</text>
<text x="96.1" y="94.8">CH340E</text>
<text x="151.6" y="91">SDI/SD1</text>
<text x="151.6" y="93.6">SHD/SD2</text>
<text x="171.5" y="91">IO19</text>
<text x="171.5" y="93.6">IO21</text>
<text x="151.6" y="96.1">SWP/SD3</text>
<text x="151.6" y="98.7">SCK/CLK</text>
<text x="151.6" y="101.2">SCS/CMD</text>
<text x="171.5" y="96.1">IO22</text>
<text x="171.5" y="98.7">IO23</text>
<text x="171.5" y="101.2">IO25</text>
<text x="224.4" y="98.7">+3V3</text>
<text x="41.5" y="106.3">SW_Push</text>
<text x="43.7" y="103.7">SW2</text>
<text x="75.8" y="105">SW_Push</text>
<text x="78" y="102.5">SW1</text>
<text x="171.5" y="103.7">IO26</text>
<text x="171.5" y="106.3">IO27</text>
<text x="225.8" y="105">+5V</text>
<text x="171.5" y="108.8">IO32</text>
<text x="171.5" y="111.4">IO33</text>
<text x="171.5" y="113.9">IO34</text>
<text x="42.5" y="118.2">0.1u</text>
<text x="47.7" y="118.5">C8</text>
<text x="76.8" y="116.9">0.1u</text>
<text x="82" y="117.2">C7</text>
<text x="171.5" y="116.4">IO35</text>
<text x="164.7" y="120.1" transform="rotate(-90 164.7 120.1)">GND</text>
<text x="248.9" y="120.2">J3</text>
<text x="248.9" y="122.8">Conn_01x14</text>
<text x="31.5" y="130.4">+3V3</text>
<text x="43.1" y="128.4">R5</text>
<text x="47.9" y="128.4">4.7k</text>
<text x="31.5" y="135.5">+3V3</text>
<text x="43.1" y="133.5">R7</text>
<text x="47.9" y="133.5">4.7k</text>
<text x="42.4" y="143.6">TVS 32V</text>
<text x="49.3" y="140.8">D4</text>
<text x="62.2" y="140.6">D5</text>
<text x="62.2" y="143.1">TVS 32V</text>
<text x="108.2" y="143.1">D3</text>
<text x="114.2" y="143.1">+3V3</text>
<text x="93.1" y="146.9">2.2k</text>
<text x="93.9" y="144.4">R6</text>
<text x="106.7" y="145.6">Green</text>
</g>
<g font-size="1.8" fill="#a90000">
<text x="67.9" y="27.7">1</text>
<text x="80.6" y="27.7">5</text>
<text x="67.9" y="30.2">3</text>
<text x="74.7" y="37.5" transform="rotate(-90 74.7 37.5)">2</text>
<text x="149.2" y="56.9">3</text>
<text x="163.6" y="54" transform="rotate(-90 163.6 54)">2</text>
<text x="176.5" y="56.9">25</text>
<text x="176.5" y="59.4">35</text>
<text x="91.2" y="62.9" transform="rotate(-90 91.2 62.9)">7</text>
<text x="93.7" y="63.5" transform="rotate(-90 93.7 63.5)">10</text>
<text x="102.2" y="65.8">8</text>
<text x="149.2" y="62">4</text>
<text x="149.2" y="64.5">5</text>
<text x="176.5" y="62">24</text>
<text x="176.5" y="64.5">34</text>
<text x="242.5" y="64.5">1</text>
<text x="39.9" y="67.1">1</text>
<text x="102.2" y="68.3">9</text>
<text x="176.5" y="67.1">26</text>
<text x="176.5" y="69.6">29</text>
<text x="242.5" y="67.1">2</text>
<text x="242.5" y="69.6">3</text>
<text x="39.9" y="72.1">3</text>
<text x="39.9" y="74.7">2</text>
<text x="39.9" y="77.2">4</text>
<text x="84.4" y="73.4">1</text>
<text x="84.4" y="75.9">2</text>
<text x="102.2" y="73.4">5</text>
<text x="176.5" y="72.1">14</text>
<text x="176.5" y="74.7">16</text>
<text x="176.5" y="77.2">13</text>
<text x="242.5" y="72.1">4</text>
<text x="242.5" y="74.7">5</text>
<text x="242.5" y="77.2">6</text>
<text x="31.5" y="82" transform="rotate(-90 31.5 82)">6</text>
<text x="34" y="82" transform="rotate(-90 34 82)">5</text>
<text x="56.9" y="78.2" transform="rotate(-90 56.9 78.2)">2</text>
<text x="59.4" y="78.2" transform="rotate(-90 59.4 78.2)">3</text>
<text x="62" y="78.2" transform="rotate(-90 62 78.2)">4</text>
<text x="102.2" y="83.6">6</text>
<text x="176.5" y="79.8">23</text>
<text x="176.5" y="82.3">27</text>
<text x="242.5" y="79.8">7</text>
<text x="242.5" y="82.3">8</text>
<text x="102.2" y="86.1">4</text>
<text x="148.5" y="87.4">21</text>
<text x="148.5" y="89.9">22</text>
<text x="176.5" y="84.8">28</text>
<text x="176.5" y="87.4">30</text>
<text x="176.5" y="89.9">31</text>
<text x="241.9" y="87.4">10</text>
<text x="241.9" y="89.9">11</text>
<text x="242.5" y="84.8">9</text>
<text x="93.7" y="90.9" transform="rotate(-90 93.7 90.9)">3</text>
<text x="148.5" y="92.5">17</text>
<text x="148.5" y="95">18</text>
<text x="176.5" y="92.5">33</text>
<text x="176.5" y="95">36</text>
<text x="241.9" y="92.5">12</text>
<text x="241.9" y="95">13</text>
<text x="148.5" y="97.5">20</text>
<text x="148.5" y="100.1">19</text>
<text x="176.5" y="97.5">37</text>
<text x="176.5" y="100.1">10</text>
<text x="241.9" y="97.5">14</text>
<text x="176.5" y="102.6">11</text>
<text x="176.5" y="105.2">12</text>
<text x="177.1" y="107.7">8</text>
<text x="242.5" y="103.9">1</text>
<text x="242.5" y="106.4">2</text>
<text x="177.1" y="110.2">9</text>
<text x="177.1" y="112.8">6</text>
<text x="242.5" y="109">3</text>
<text x="242.5" y="111.5">4</text>
<text x="177.1" y="115.3">7</text>
<text x="242.5" y="114">5</text>
<text x="242.5" y="116.6">6</text>
<text x="242.5" y="119.1">7</text>
<text x="163.6" y="122.6" transform="rotate(-90 163.6 122.6)">1</text>
<text x="242.5" y="121.7">8</text>
<text x="242.5" y="124.2">9</text>
<text x="241.9" y="126.7">10</text>
<text x="241.9" y="129.3">11</text>
<text x="241.9" y="131.8">12</text>
<text x="241.9" y="134.4">13</text>
<text x="241.9" y="136.9">14</text>
</g>
<g font-size="1.8" fill="#0000c2">
<text x="172.7" y="31.2">ESP32</text>
<text x="180.2" y="31.2">WROOM 32</text>
<text x="192.4" y="31.2">Microcontroller</text>
<text x="91.2" y="43.9">LDO</text>
<text x="96.3" y="43.9">With</text>
<text x="101.7" y="43.9">Indicator</text>
<text x="111.6" y="43.9">LED</text>
<text x="91" y="49.5">USB</text>
<text x="96.3" y="49.5">to</text>
<text x="99.6" y="49.5">UART Converter</text>
<text x="25.5" y="56.6">Micro</text>
<text x="32.1" y="56.6">B</text>
<text x="34.8" y="56.6">USB</text>
<text x="40.1" y="56.6">Connector</text>
<text x="249.3" y="56.4">GPIOs</text>
<text x="256.3" y="56.4">Pin</text>
<text x="260.8" y="56.4">Headers</text>
<text x="51.1" y="102.6">BOOT</text>
<text x="57.5" y="102.6">AND</text>
<text x="62.7" y="102.6">EN</text>
<text x="66.6" y="102.6">Buttons</text>
<text x="32.4" y="152.7">PULL</text>
<text x="38.5" y="152.7">UPs</text>
<text x="43.6" y="152.7">For</text>
<text x="48.1" y="152.7">I2C</text>
<text x="52.7" y="152.7">SDA</text>
<text x="57.7" y="152.7">and</text>
<text x="62.7" y="152.7">SCL</text>
<text x="108.8" y="155.7">BuiltIn</text>
<text x="116.5" y="155.7">Led</text>
</g>
<g font-size="1.8" fill="#0f0f0f">
<text x="143.5" y="56.8">EN</text>
<text x="181.6" y="56.8">BOOT</text>
<text x="182.9" y="59.3">TXD</text>
<text x="107.9" y="65.7">RXD</text>
<text x="143.5" y="64.4">VN</text>
<text x="143.5" y="61.9">VP</text>
<text x="182.9" y="64.4">RXD</text>
<text x="182.9" y="61.9">GPIO2</text>
<text x="233.7" y="64.4">GPIO22</text>
<text x="107.9" y="68.2">TXD</text>
<text x="182.9" y="67">GPIO4</text>
<text x="182.9" y="69.5">GPIO5</text>
<text x="233.7" y="67">TXD</text>
<text x="233.7" y="69.5">RXD</text>
<text x="44.4" y="74.6">USBD-</text>
<text x="44.4" y="72">USBD+</text>
<text x="74.9" y="73.3">USBD+</text>
<text x="74.9" y="75.9">USBD-</text>
<text x="182.9" y="77.1">GPIO14</text>
<text x="182.9" y="74.6">GPIO13</text>
<text x="233.7" y="77.1">GPIO18</text>
<text x="233.7" y="74.6">GPIO19</text>
<text x="233.7" y="72">GPIO21</text>
<text x="182.9" y="79.7">GPIO15</text>
<text x="182.9" y="82.2">RX</text>
<text x="233.7" y="82.2">TX</text>
<text x="233.7" y="79.7">GPIO5</text>
<text x="182.9" y="87.3">GPIO18</text>
<text x="182.9" y="89.8">GPIO19</text>
<text x="182.9" y="84.7">TX</text>
<text x="233.7" y="84.7">RX</text>
<text x="233.7" y="89.8">GPIO2</text>
<text x="233.7" y="87.3">GPIO4</text>
<text x="182.9" y="94.9">GPIO22</text>
<text x="182.9" y="92.4">GPIO21</text>
<text x="233.7" y="92.4">GPIO15</text>
<text x="182.9" y="100">GPIO25</text>
<text x="182.9" y="102.5">GPIO26</text>
<text x="182.9" y="107.6">GPIO32</text>
<text x="182.9" y="105.1">GPIO27</text>
<text x="57.1" y="110.1">EN</text>
<text x="88.9" y="108.9">BOOT</text>
<text x="182.9" y="112.7">GPIO34</text>
<text x="182.9" y="110.1">GPIO33</text>
<text x="233.7" y="111.4">GPIO14</text>
<text x="233.7" y="108.9">GPIO13</text>
<text x="233.7" y="114">GPIO27</text>
<text x="182.9" y="115.2">GPIO35</text>
<text x="233.7" y="116.5">GPIO26</text>
<text x="233.7" y="119">GPIO25</text>
<text x="233.7" y="124.1">GPIO32</text>
<text x="233.7" y="121.6">GPIO33</text>
<text x="64.8" y="129.2">GPIO21</text>
<text x="233.7" y="126.7">GPIO35</text>
<text x="233.7" y="129.2">GPIO34</text>
<text x="234.9" y="131.7">VN</text>
<text x="64.8" y="134.3">GPIO22</text>
<text x="234.9" y="134.3">VP</text>
<text x="234.9" y="136.8">EN</text>
<text x="83.8" y="149.5">GPIO4</text>
</g>
</svg>
